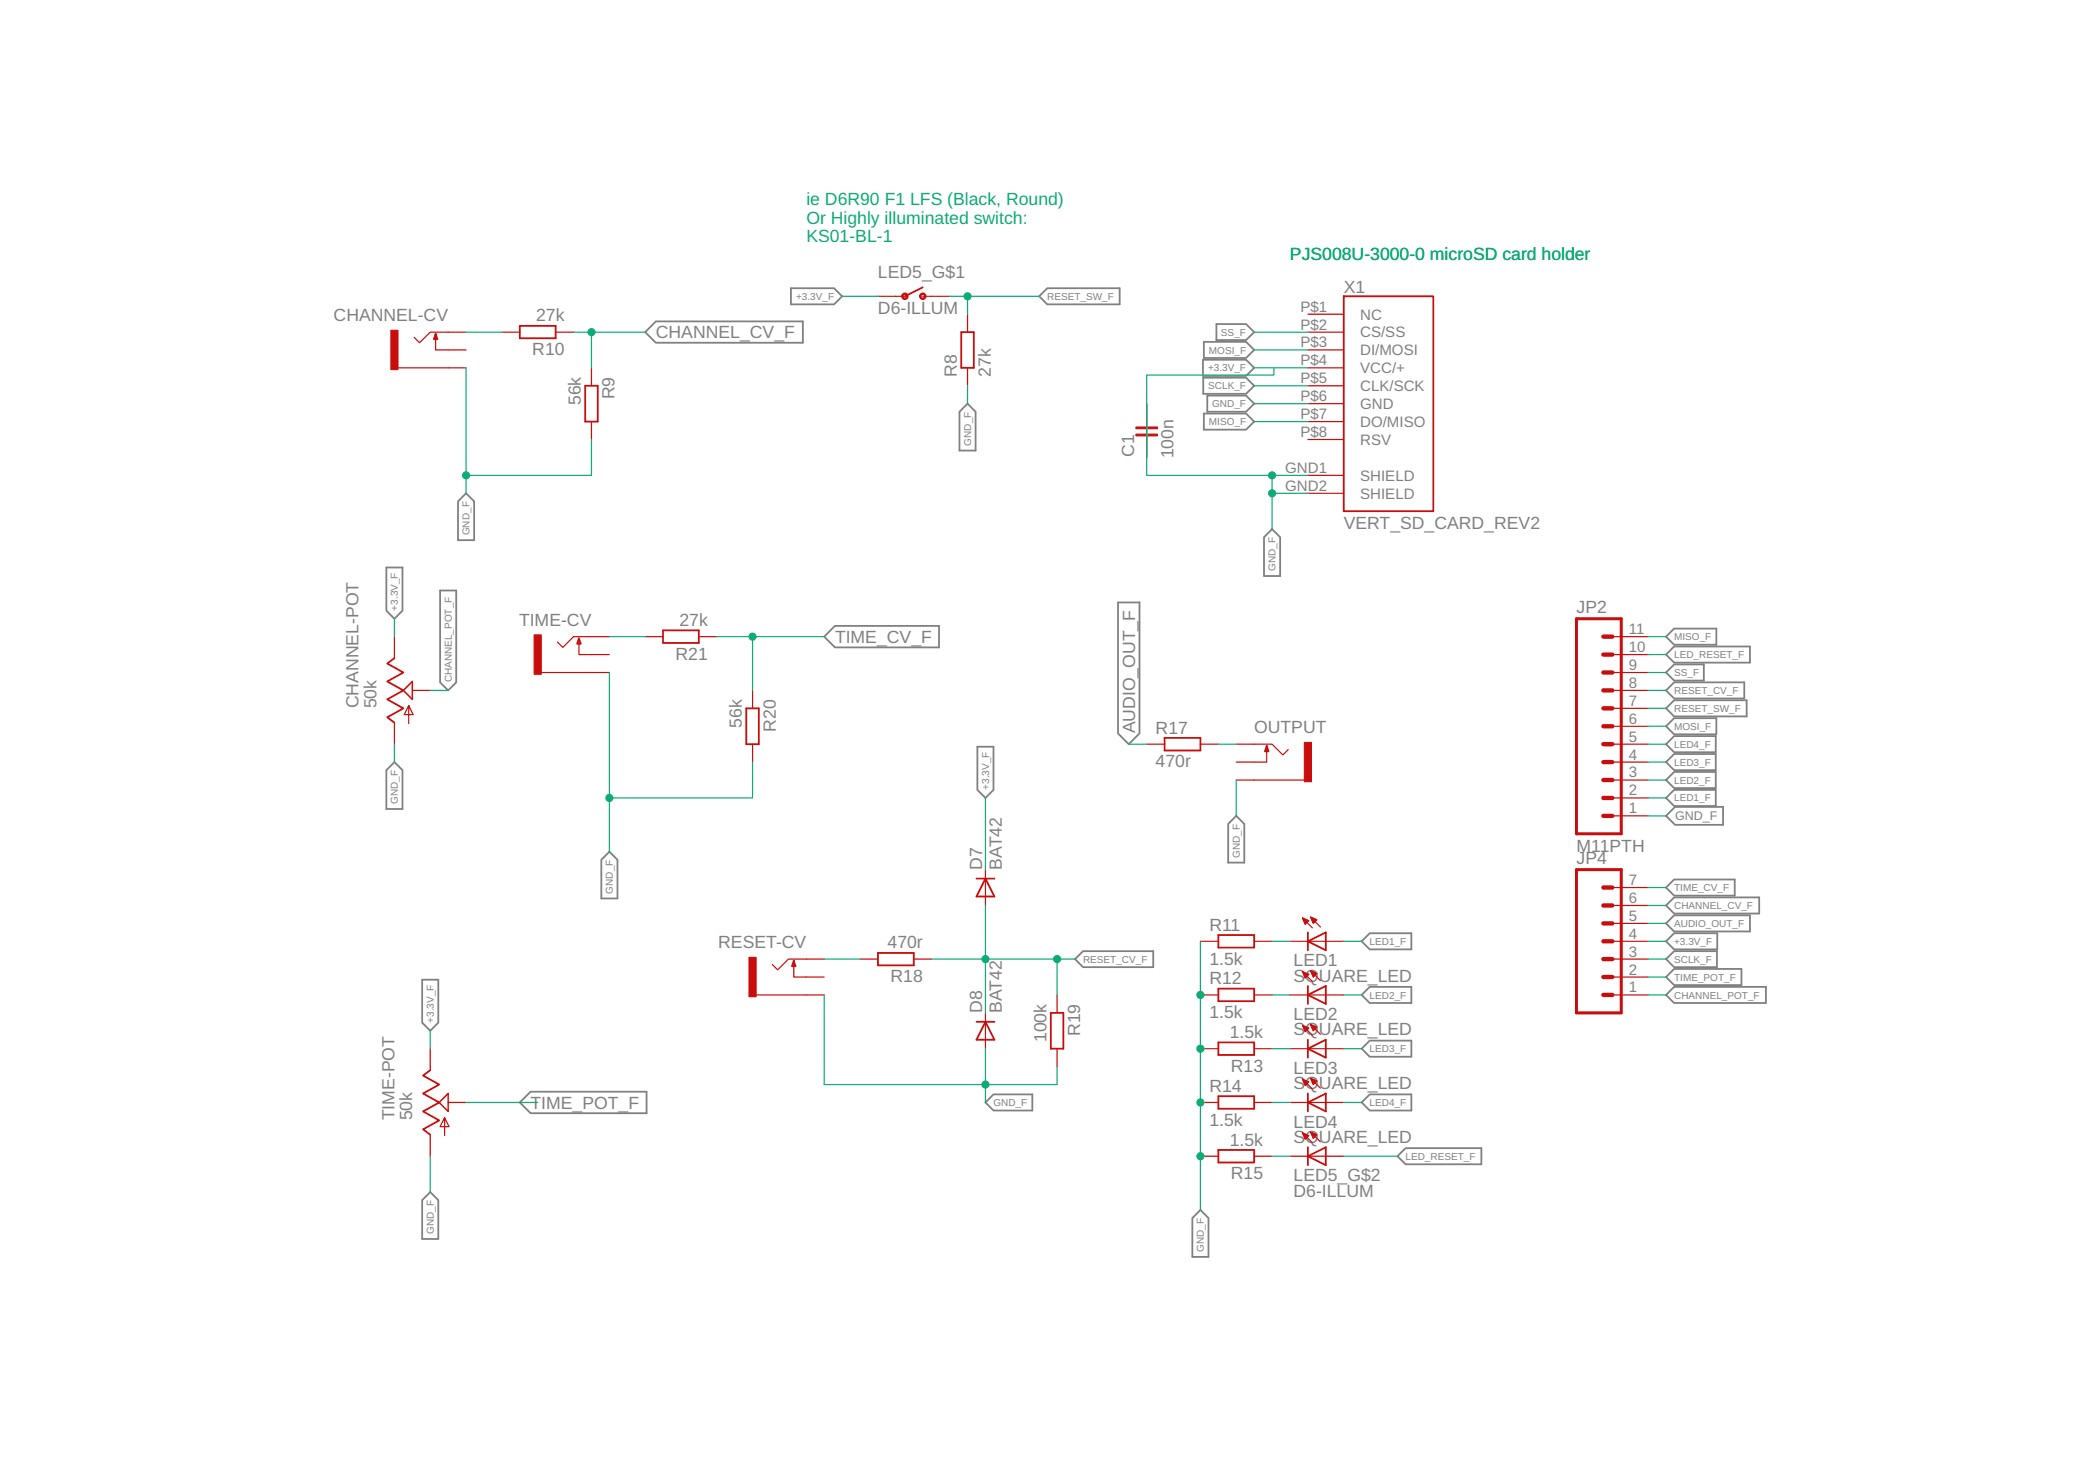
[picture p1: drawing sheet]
<svg xmlns="http://www.w3.org/2000/svg" width="297mm" height="210mm" viewBox="0 0 297 210" stroke-linecap="round" stroke-linejoin="round" font-family="sans-serif">
<g fill="none" stroke="#808080" stroke-width=".25">
<path d="M93 45.6h20.8v3h-20.8l-1.5-1.5zM112.1 40.9h6.2l1.1 1.1-1.1 1.1h-6.2zM137.2 57.2l1.1 1.2v5.5h-2.3v-5.5zM147.3 42l1.2-1.1h10.2v2.2h-10.2zM170.6 51h6.1l1.1 1.1-1.1 1.2h-6.1zM170.6 53.5h6.1l1.1 1.2-1.1 1.1h-6.1zM170.7 58.6h6l1.1 1.2-1.1 1.1h-6zM170.7 48.5h6l1.1 1.1-1.1 1.1h-6zM171.2 56.1h5.5l1.1 1.1-1.1 1.2h-5.5zM172.5 45.9h4.2l1.1 1.2-1.1 1.1h-4.2zM66.1 69.9l1.1 1.2v5.5h-2.3v-5.5zM179.2 76.1l1.2-1.1 1.1 1.1v5.5h-2.3z"/>
<path d="M54.8 80.4h2.3v6.2l-1.2 1.1-1.1-1.1zM62.4 83.7h2.3v13l-1.2 1.2-1.1-1.2zM116.9 90.2l1.5-1.5h14.7v3.1h-14.7zM158.5 85.4h3.1v18.5l-1.6 1.6-1.5-1.6zM236.2 90.2l1.2-1.1h6v2.3h-6zM236.2 92.8l1.2-1.2h10.7v2.3h-10.7zM236.2 97.9l1.2-1.2h9.9v2.3h-9.9zM236.2 95.3l1.2-1.1h4.2v2.3h-4.2zM55.9 108l1.2 1.2v5.5h-2.3v-5.5zM138.6 105.8h2.3v6.2l-1.2 1.1-1.1-1.1zM175.3 115.6l1.1 1.2v5.5h-2.3v-5.5zM236.2 100.4l1.2-1.1h10.2v2.2h-10.2z"/>
<path d="M236.2 105.5l1.2-1.2h5.9v2.3h-5.9zM236.2 108l1.2-1.1h5.9v2.3h-5.9zM236.2 110.6l1.2-1.2h5.9v2.3h-5.9zM236.2 113.1l1.2-1.1h5.9v2.2h-5.9zM236.2 115.6l1.3-1.2h6.8v2.5h-6.8zM236.2 102.9l1.2-1.1h6v2.3h-6zM59.9 138.9h2.2v6l-1.1 1.2-1.1-1.2zM86.4 120.7l1.1 1.2v5.4h-2.2v-5.4zM152.4 135.9l1.2-1.1h9.9v2.3h-9.9zM193.1 133.4l1.1-1.1h5.9v2.3h-5.9zM236.2 130.9l1.2-1.2h10.7v2.3h-10.7zM236.2 133.4l1.2-1.1h6.1v2.3h-6.1z"/>
<path d="M236.2 128.3l1.2-1.1h12v2.3h-12zM236.2 125.8l1.2-1.1h8.6v2.2h-8.6zM236.2 135.9l1.2-1.1h6v2.3h-6zM236.2 138.5l1.2-1.2h9.5v2.3h-9.5zM73.7 156.3l1.5-1.6h16.5v3.1h-16.5zM139.7 156.3l1.2-1.2h5.5v2.3h-5.5zM193.1 156.3l1.1-1.2h5.9v2.3h-5.9zM193.1 148.6l1.1-1.1h5.9v2.3h-5.9zM193.1 141l1.1-1.1h5.9v2.3h-5.9zM236.2 141l1.2-1.1h13v2.3h-13zM61 169l1.1 1.1v5.5h-2.2v-5.5zM170.2 171.5l1.1 1.1v5.5h-2.2v-5.5z"/>
<path d="M198.1 163.9l1.2-1.2h10.7v2.3h-10.7z"/>
</g>
<g fill="none" stroke="#c90d0c" stroke-width=".17">
<path d="M56.4 52.1h9.7M61.8 47.3v2.3h4.3M66.1 47.1h-5.1l-1.5 1.5-.8-.8M71.2 47.1h2.5M78.8 47.1h2.5M83.9 52.1v2.6M83.9 59.8v2.5M124.5 42h3.4M130.8 42h3.8M137.2 44.5v2.6M137.2 52.1v2.6M162.6 57.2v3.3"/>
<path d="M185.4 52.1h5.1M185.4 47.1h5.1M185.4 49.6h5.1M185.4 57.2h5.1M185.4 54.7h5.1M185.4 59.8h5.1M185.4 44.5h5.1M162.6 61.8v3M185.4 62.3h5.1M185.4 67.4h5.1M185.4 69.9h5.1M55.9 90.2v3.1"/>
<path d="M58.5 97.9h2.5M76.8 95.3h9.6M82.1 90.5v2.3h4.3M86.4 90.2h-5.1l-1.5 1.6-.8-.8M91.5 90.2h2.5M99.1 90.2h2.5M106.7 97.9v2.5M228.6 97.9h5.1M228.6 95.3h5.1M228.6 90.2h5.1M228.6 92.8h5.1M55.9 102.4v3.1"/>
<path d="M58 100l-.7 1.3h1.3l-.6-1.3v2.6M106.7 105.5v2.5M162.6 105.5h2.5M170.2 105.5h2.5M175.3 105.5h5.1l1.5 1.5 .7-.8M175.3 110.6h9.6M179.6 105.7v2.3h-4.3M228.6 110.6h5.1M228.6 105.5h5.1M228.6 108h5.1M228.6 115.6h5.1M228.6 113.1h5.1"/>
<path d="M228.6 102.9h5.1M228.6 100.4h5.1M112.5 136.2v2.3h4.4M116.9 135.9h-5.1l-1.5 1.6-.8-.8M121.9 135.9h2.6M129.6 135.9h2.5M139.7 123.3v5M170.2 133.4h2.5M177.8 133.4h2.6M182.9 133.4h7.6M184.7 130.1l.9 .4-.5 .5zM184.7 137.7l.9 .4-.5 .5z"/>
<path d="M184.7 137.7h.1M184.7 130.1l1.4 1.4M184.7 137.7l1.4 1.4M184.7 130.1h.1M184.7 130.3h.4M184.7 137.9h.3M184.8 130.4h.5M184.8 138h.5M184.8 138.1h.8M184.8 130.5h.7M184.9 130.6h.5M184.9 138.2h.5"/>
<path d="M184.9 138.3h.4M185 130.7h.3M185 138.5h.2M185 130.9h.2M185 138.6h.1M185.1 131h.1M185.8 130l.9 .4-.5 .5zM185.8 137.6l.9 .4-.5 .5zM185.8 137.6h.1M185.8 130l1.4 1.4M185.8 137.6l1.4 1.4M185.8 130h.1"/>
<path d="M185.9 130.1h.3M185.9 137.7h.3M185.9 137.9h.5M185.9 130.3h.6M186 130.4h.7M186 138h.7M186 130.5h.6M186 138.1h.6M186.1 130.6h.3M186.1 138.2h.4M186.1 130.7h.2M186.1 138.3h.2"/>
<path d="M186.2 138.5h.1M228.6 135.9h5.1M228.6 138.5h5.1M228.6 133.4h5.1M228.6 130.9h5.1M228.6 128.3h5.1M228.6 125.8h5.1M61 148.6v3.1M63 158.4l-.6 1.3h1.3l-.7-1.3v2.6M63.5 156.3h2.6M107.2 141h9.7M139.7 143.6v5"/>
<path d="M149.9 141v2.6M149.9 148.6v2.6M170.2 141h2.5M170.2 156.3h2.5M170.2 148.6h2.5M177.8 141h2.6M177.8 156.3h2.6M177.8 148.6h2.6M182.9 141h7.6M182.9 156.3h7.6M182.9 148.6h7.6M184.7 145.3l.9 .4-.5 .5z"/>
<path d="M184.7 153l.9 .3-.5 .5zM184.7 145.3l1.4 1.4M184.7 153l1.4 1.3M184.7 145.5h.3M184.7 153.1h.2M184.8 153.2h.4M184.8 145.6h.5M184.8 145.7h.7M184.8 153.3h.7M184.9 153.4h.6M184.9 145.8h.6M184.9 145.9h.4"/>
<path d="M184.9 153.5h.5M185 146.1h.2M185 153.7h.2M185 153.8h.1M185 146.2h.1M185.8 145.2l.9 .4-.5 .5zM185.8 152.8l.9 .4-.5 .5zM185.8 145.2h.1M185.8 145.2l1.4 1.4M185.8 152.8l1.4 1.4M185.9 145.3h.2M185.9 152.9h.2"/>
<path d="M185.9 153.1h.5M185.9 145.5h.5M186 145.6h.7M186 153.2h.6M186 153.3h.6M186 145.7h.6M186.1 145.8h.4M186.1 153.4h.4M186.1 153.5h.3M186.1 145.9h.3M186.2 146.1h.1M186.2 153.7h.1"/>
<path d="M228.6 141h5.1M61 160.8v3.1M170.2 163.9h2.5M177.8 163.9h2.6M182.9 163.9h7.6M184.7 160.6l.9 .4-.5 .5zM184.7 160.6l1.4 1.4M184.7 160.7h.2M184.8 160.8h.3M184.8 160.9h.6M184.9 161h.6M184.9 161.1h.5"/>
<path d="M185 161.3h.3M185 161.4h.1M185.8 160.4l.9 .4-.5 .5zM185.8 160.4l1.4 1.4M185.9 160.5h.1M185.9 160.7h.4M185.9 160.8h.7M186 160.9h.6M186.1 161h.4M186.1 161.1h.3M186.2 161.3h.1"/>
</g>
<g fill="none" stroke="#c90d0c" stroke-width=".25">
<path d="M61.8 47.3l.2 .8h-.5zM73.7 46.2h5.1v1.7h-5.1zM83 54.7h1.8v5.1h-1.8zM130.8 40.7l-2.5 1.3M136.3 47.1h1.8v5h-1.8zM190.5 42h12.7v30.5h-12.7zM55.9 93.3l-1 .7 2.3 1.3-2.3 1.3 2.3 1.3-2.3 1.2 2.3 1.3-2.3 1.3 1 .7M82.1 90.5l.2 .7h-.5zM94 89.3h5.1v1.8h-5.1zM105.8 100.4h1.8v5.1h-1.8zM165.1 104.6h5.1v1.8h-5.1zM179.6 105.7l.3 .8h-.6z"/>
<path d="M112.5 136.2l.3 .7h-.5zM124.5 135.1h5.1v1.7h-5.1zM138.5 124.5h2.5M139.7 124.5l1.3 2.6h-2.5zM172.7 132.5h5.1v1.8h-5.1zM185.4 132.1v2.6M185.4 139.7v2.6M185.4 133.4l2.6-1.3v2.6zM61 151.7l-1 .7 2.3 1.3-2.3 1.3 2.3 1.3-2.3 1.2 2.3 1.3-2.3 1.3 1 .7M138.5 144.8h2.5M139.7 144.8l1.3 2.6h-2.5zM149 143.6h1.8v5h-1.8z"/>
<path d="M172.7 140.1h5.1v1.8h-5.1zM172.7 147.7h5.1v1.8h-5.1zM172.7 155.4h5.1v1.7h-5.1zM185.4 147.4v2.5M185.4 155v2.5M185.4 141l2.6-1.3v2.6zM185.4 148.6l2.6-1.2v2.5zM185.4 156.3l2.6-1.3v2.5zM172.7 163h5.1v1.8h-5.1zM185.4 162.6v2.5M185.4 163.9l2.6-1.3v2.5z"/>
</g>
<path d="M57.2 97.9l1.3-1.3v2.5zM62.3 156.3l1.2-1.3v2.5z" fill="none" stroke="#c90d0c" stroke-width=".21"/>
<g fill="#c90d0c" stroke="#c90d0c" stroke-width=".14">
<path d="M55.4 46.8h1v5.6h-1z"/>
<path d="M106.2 135.7h1v5.6h-1z"/>
<path d="M184.9 105.2h1v5.6h-1z"/>
<path d="M75.7 90h1.1v5.6h-1.1z"/>
<path d="M161.1 61.5h3v.3h-3z"/>
<path d="M161.1 60.5h3v.3h-3z"/>
</g>
<path d="M223.5 87.7h6.4v30.5h-6.4zM223.5 123.3h6.4v20.3h-6.4z" fill="none" stroke="#c90d0c" stroke-width=".42"/>
<g fill="none" stroke="#c90d0c" stroke-width=".61">
<path d="M227.3 97.9h1.3M227.3 95.3h1.3M227.3 92.8h1.3M227.3 90.2h1.3M227.3 110.6h1.3M227.3 113.1h1.3M227.3 115.6h1.3M227.3 105.5h1.3M227.3 108h1.3M227.3 102.9h1.3M227.3 100.4h1.3M227.3 135.9h1.3"/>
<path d="M227.3 138.5h1.3M227.3 130.9h1.3M227.3 133.4h1.3M227.3 128.3h1.3M227.3 125.8h1.3M227.3 141h1.3"/>
</g>
<g fill="#c90d0c" stroke="#c90d0c" stroke-width=".14">
<path d="M130.6 41.6a.46 .46 0 0 1 .7 .2 .46 .46 0 0 1-.4 .7 .46 .46 0 0 1-.5-.5h.2a.26 .26 0 0 1 .3-.2 .26 .26 0 0 1 .1 .4 .26 .26 0 0 1-.4-.1v-.1h-.2z" fill-rule="evenodd"/>
<path d="M128 41.6a.46 .46 0 0 1 .7 .2 .46 .46 0 0 1-.3 .7 .46 .46 0 0 1-.6-.5h.2a.26 .26 0 0 1 .4-.2 .26 .26 0 0 1 .1 .4 .26 .26 0 0 1-.4-.1l-.1-.1h-.2z" fill-rule="evenodd"/>
</g>
<g fill="none" stroke="#0dab76" stroke-width=".17">
<path d="M66.1 52.1v17.8M66.1 47.1h5.1M81.3 47.1h10.2M83.9 47.1v5M119.4 42h5.1M134.6 42h12.7M137.2 42v2.5M137.2 54.7v2.5M162.6 57.2v10.2h17.8M177.8 52.1h7.6M177.8 59.8h7.6M177.8 57.2h7.6"/>
<path d="M177.8 54.7h7.6M177.8 49.6h7.6M177.8 47.1h7.6M180.6 52.1v1h-18v11.7M83.9 62.3v5.1h-17.8M180.4 69.9h5M185.4 67.4h-5v7.6M55.9 87.7v2.5M61 97.9h2.5M86.4 90.2h5.1M86.4 95.3v25.4M101.6 90.2h15.3"/>
<path d="M106.7 90.2v7.7M233.7 90.2h2.5M233.7 92.8h2.5M233.7 97.9h2.5M233.7 95.3h2.5M55.9 105.5v2.5M106.7 108v5.1h-20.3M139.7 113.1v10.2M160 105.5h2.6M172.7 105.5h2.6M175.3 110.6v5M233.7 105.5h2.5"/>
<path d="M233.7 100.4h2.5M233.7 108h2.5M233.7 110.6h2.5M233.7 113.1h2.5M233.7 115.6h2.5M233.7 102.9h2.5M116.9 135.9h5M132.1 135.9h20.3M139.7 128.3v15.3M149.9 135.9v5.1M170.2 133.4v38.1M180.4 133.4h2.5"/>
<path d="M190.5 133.4h2.6M233.7 135.9h2.5M233.7 133.4h2.5M233.7 130.9h2.5M233.7 125.8h2.5M233.7 138.5h2.5M233.7 128.3h2.5M61 146.1v2.5M66.1 156.3h10.1M116.9 141v12.7h33v-2.5M139.7 148.6v7.7M180.4 141h2.5"/>
<path d="M180.4 148.6h2.5M180.4 156.3h2.5M190.5 141h2.6M190.5 148.6h2.6M190.5 156.3h2.6M233.7 141h2.5M61 163.9v5.1M180.4 163.9h2.5M190.5 163.9h7.6"/>
</g>
<g fill="#0dab76" stroke="#0dab76" stroke-width=".14">
<circle cx="137.2" cy="42" r=".51"/>
<circle cx="180.4" cy="69.9" r=".51"/>
<circle cx="180.4" cy="67.4" r=".51"/>
<circle cx="66.1" cy="67.4" r=".51"/>
<circle cx="86.4" cy="113.1" r=".51"/>
<circle cx="139.7" cy="153.7" r=".51"/>
<circle cx="170.2" cy="141" r=".51"/>
<circle cx="170.2" cy="148.6" r=".51"/>
<circle cx="170.2" cy="156.3" r=".51"/>
<circle cx="170.2" cy="163.9" r=".51"/>
<circle cx="83.9" cy="47.1" r=".51"/>
<circle cx="106.7" cy="90.2" r=".51"/>
<circle cx="139.7" cy="135.9" r=".51"/>
<circle cx="149.9" cy="135.9" r=".51"/>
</g>
<g font-size="2.5" fill="#0dab76">
<text x="114.3" y="29">ie D6R90 F1 LFS (Black, Round)</text>
<text x="114.3" y="31.7">Or Highly illuminated switch:</text>
<text x="114.3" y="34.4">KS01-BL-1</text>
<text x="182.9" y="36.9">PJS008U-3000-0 microSD card holder</text>
</g>
<g font-size="2.5" fill="#808080">
<text x="124.5" y="39.4">LED5_G$1</text>
<text x="190.5" y="41.5">X1</text>
<text x="47.3" y="45.5">CHANNEL-CV</text>
<text x="76" y="45.5">27k</text>
<text x="93" y="48">CHANNEL_CV_F</text>
<text x="124.5" y="44.5">D6-ILLUM</text>
<text x="75.5" y="50.3">R10</text>
<text x="135.7" y="53.4" transform="rotate(-90 135.7 53.4)">R8</text>
<text x="140.5" y="53.4" transform="rotate(-90 140.5 53.4)">27k</text>
<text x="82.3" y="57.4" transform="rotate(-90 82.3 57.4)">56k</text>
<text x="87.1" y="56.6" transform="rotate(-90 87.1 56.6)">R9</text>
<text x="160.8" y="64.7" transform="rotate(-90 160.8 64.7)">C1</text>
<text x="166.4" y="65" transform="rotate(-90 166.4 65)">100n</text>
<text x="190.5" y="75">VERT_SD_CARD_REV2</text>
<text x="73.6" y="88.7">TIME-CV</text>
<text x="96.3" y="88.7">27k</text>
<text x="223.5" y="86.9">JP2</text>
<text x="95.8" y="93.5">R21</text>
<text x="118.4" y="91.1">TIME_CV_F</text>
<text x="50.8" y="100.4" transform="rotate(-90 50.8 100.4)">CHANNEL-POT</text>
<text x="53.4" y="100.4" transform="rotate(-90 53.4 100.4)">50k</text>
<text x="105.2" y="103.1" transform="rotate(-90 105.2 103.1)">56k</text>
<text x="110" y="103.7" transform="rotate(-90 110 103.7)">R20</text>
<text x="160.9" y="103.9" transform="rotate(-90 160.9 103.9)">AUDIO_OUT_F</text>
<text x="163.8" y="104">R17</text>
<text x="177.8" y="103.9">OUTPUT</text>
<text x="163.8" y="108.8">470r</text>
<text x="139.2" y="123.2" transform="rotate(-90 139.2 123.2)">D7</text>
<text x="142" y="123.2" transform="rotate(-90 142 123.2)">BAT42</text>
<text x="223.5" y="120.7">M11PTH</text>
<text x="223.5" y="122.5">JP4</text>
<text x="171.5" y="131.9">R11</text>
<text x="101.8" y="134.4">RESET-CV</text>
<text x="125.8" y="134.4">470r</text>
<text x="171.5" y="136.7">1.5k</text>
<text x="183.4" y="137">LED1</text>
<text x="126.3" y="139.2">R18</text>
<text x="139.2" y="143.6" transform="rotate(-90 139.2 143.6)">D8</text>
<text x="142" y="143.6" transform="rotate(-90 142 143.6)">BAT42</text>
<text x="171.5" y="139.5">R12</text>
<text x="183.4" y="139.1">SQUARE_LED</text>
<text x="148.4" y="147.7" transform="rotate(-90 148.4 147.7)">100k</text>
<text x="153.2" y="146.9" transform="rotate(-90 153.2 146.9)">R19</text>
<text x="171.5" y="144.3">1.5k</text>
<text x="174.4" y="147.1">1.5k</text>
<text x="183.4" y="146.7">SQUARE_LED</text>
<text x="183.4" y="144.6">LED2</text>
<text x="171.5" y="154.8">R14</text>
<text x="174.5" y="151.9">R13</text>
<text x="183.4" y="154.4">SQUARE_LED</text>
<text x="183.4" y="152.2">LED3</text>
<text x="55.9" y="158.8" transform="rotate(-90 55.9 158.8)">TIME-POT</text>
<text x="58.5" y="158.8" transform="rotate(-90 58.5 158.8)">50k</text>
<text x="75.2" y="157.1">TIME_POT_F</text>
<text x="171.5" y="159.6">1.5k</text>
<text x="183.4" y="162">SQUARE_LED</text>
<text x="183.4" y="159.8">LED4</text>
<text x="174.4" y="162.4">1.5k</text>
<text x="174.5" y="167.2">R15</text>
<text x="183.4" y="167.4">LED5_G$2</text>
<text x="183.4" y="169.6">D6-ILLUM</text>
</g>
<g font-size="2.1" fill="#808080">
<text x="184.4" y="46.7">P$2</text>
<text x="184.4" y="44.2">P$1</text>
<text x="192.9" y="47.8">CS/SS</text>
<text x="192.9" y="45.3">NC</text>
<text x="184.4" y="49.2">P$3</text>
<text x="184.4" y="51.8">P$4</text>
<text x="192.9" y="50.4">DI/MOSI</text>
<text x="192.9" y="52.9">VCC/+</text>
<text x="184.4" y="56.9">P$6</text>
<text x="184.4" y="54.3">P$5</text>
<text x="184.4" y="59.4">P$7</text>
<text x="192.9" y="58">GND</text>
<text x="192.9" y="55.4">CLK/SCK</text>
<text x="184.4" y="61.9">P$8</text>
<text x="192.9" y="63.1">RSV</text>
<text x="192.9" y="60.5">DO/MISO</text>
<text x="182.2" y="67">GND1</text>
<text x="182.2" y="69.6">GND2</text>
<text x="192.9" y="68.1">SHIELD</text>
<text x="192.9" y="70.7">SHIELD</text>
<text x="230.9" y="89.9">11</text>
<text x="230.9" y="95">9</text>
<text x="230.9" y="92.4">10</text>
<text x="230.9" y="100">7</text>
<text x="230.9" y="97.5">8</text>
<text x="230.9" y="107.7">4</text>
<text x="230.9" y="105.1">5</text>
<text x="230.9" y="102.6">6</text>
<text x="230.9" y="112.7">2</text>
<text x="230.9" y="110.2">3</text>
<text x="230.9" y="115.3">1</text>
<text x="230.9" y="125.4">7</text>
<text x="230.9" y="130.5">5</text>
<text x="230.9" y="128">6</text>
<text x="230.9" y="135.6">3</text>
<text x="230.9" y="133">4</text>
<text x="230.9" y="140.7">1</text>
<text x="230.9" y="138.1">2</text>
</g>
<text font-size="1.8" fill="#808080" x="237.5" y="116.3">GND_F</text>
<g font-size="1.4" fill="#808080">
<text x="112.9" y="42.5">+3.3V_F</text>
<text x="148.5" y="42.5">RESET_SW_F</text>
<text x="173.1" y="47.6">SS_F</text>
<text x="171.3" y="52.7">+3.3V_F</text>
<text x="171.4" y="50.1">MOSI_F</text>
<text x="171.3" y="55.2">SCLK_F</text>
<text x="171.9" y="57.7">GND_F</text>
<text x="137.7" y="63.2" transform="rotate(-90 137.7 63.2)">GND_F</text>
<text x="171.4" y="60.3">MISO_F</text>
<text x="66.6" y="75.9" transform="rotate(-90 66.6 75.9)">GND_F</text>
<text x="180.9" y="80.9" transform="rotate(-90 180.9 80.9)">GND_F</text>
<text x="56.4" y="86.6" transform="rotate(-90 56.4 86.6)">+3.3V_F</text>
<text x="237.4" y="90.7">MISO_F</text>
<text x="237.4" y="93.3">LED_RESET_F</text>
<text x="237.4" y="95.8">SS_F</text>
<text x="64" y="96.7" transform="rotate(-90 64 96.7)">CHANNEL_POT_F</text>
<text x="237.4" y="100.9">RESET_SW_F</text>
<text x="237.4" y="98.4">RESET_CV_F</text>
<text x="237.4" y="106">LED4_F</text>
<text x="237.4" y="103.4">MOSI_F</text>
<text x="56.4" y="114" transform="rotate(-90 56.4 114)">GND_F</text>
<text x="140.2" y="111.9" transform="rotate(-90 140.2 111.9)">+3.3V_F</text>
<text x="237.4" y="108.5">LED3_F</text>
<text x="237.4" y="111.1">LED2_F</text>
<text x="237.4" y="113.6">LED1_F</text>
<text x="175.8" y="121.6" transform="rotate(-90 175.8 121.6)">GND_F</text>
<text x="86.9" y="126.7" transform="rotate(-90 86.9 126.7)">GND_F</text>
<text x="237.4" y="131.4">AUDIO_OUT_F</text>
<text x="237.4" y="128.8">CHANNEL_CV_F</text>
<text x="237.4" y="126.3">TIME_CV_F</text>
<text x="153.6" y="136.5">RESET_CV_F</text>
<text x="194.2" y="133.9">LED1_F</text>
<text x="237.4" y="133.9">+3.3V_F</text>
<text x="237.4" y="136.5">SCLK_F</text>
<text x="194.2" y="141.5">LED2_F</text>
<text x="237.4" y="141.5">CHANNEL_POT_F</text>
<text x="237.4" y="139">TIME_POT_F</text>
<text x="61.5" y="145" transform="rotate(-90 61.5 145)">+3.3V_F</text>
<text x="194.2" y="149.1">LED3_F</text>
<text x="140.9" y="156.8">GND_F</text>
<text x="194.2" y="156.8">LED4_F</text>
<text x="199.3" y="164.4">LED_RESET_F</text>
<text x="61.5" y="174.9" transform="rotate(-90 61.5 174.9)">GND_F</text>
<text x="170.7" y="177.4" transform="rotate(-90 170.7 177.4)">GND_F</text>
</g>
</svg>
